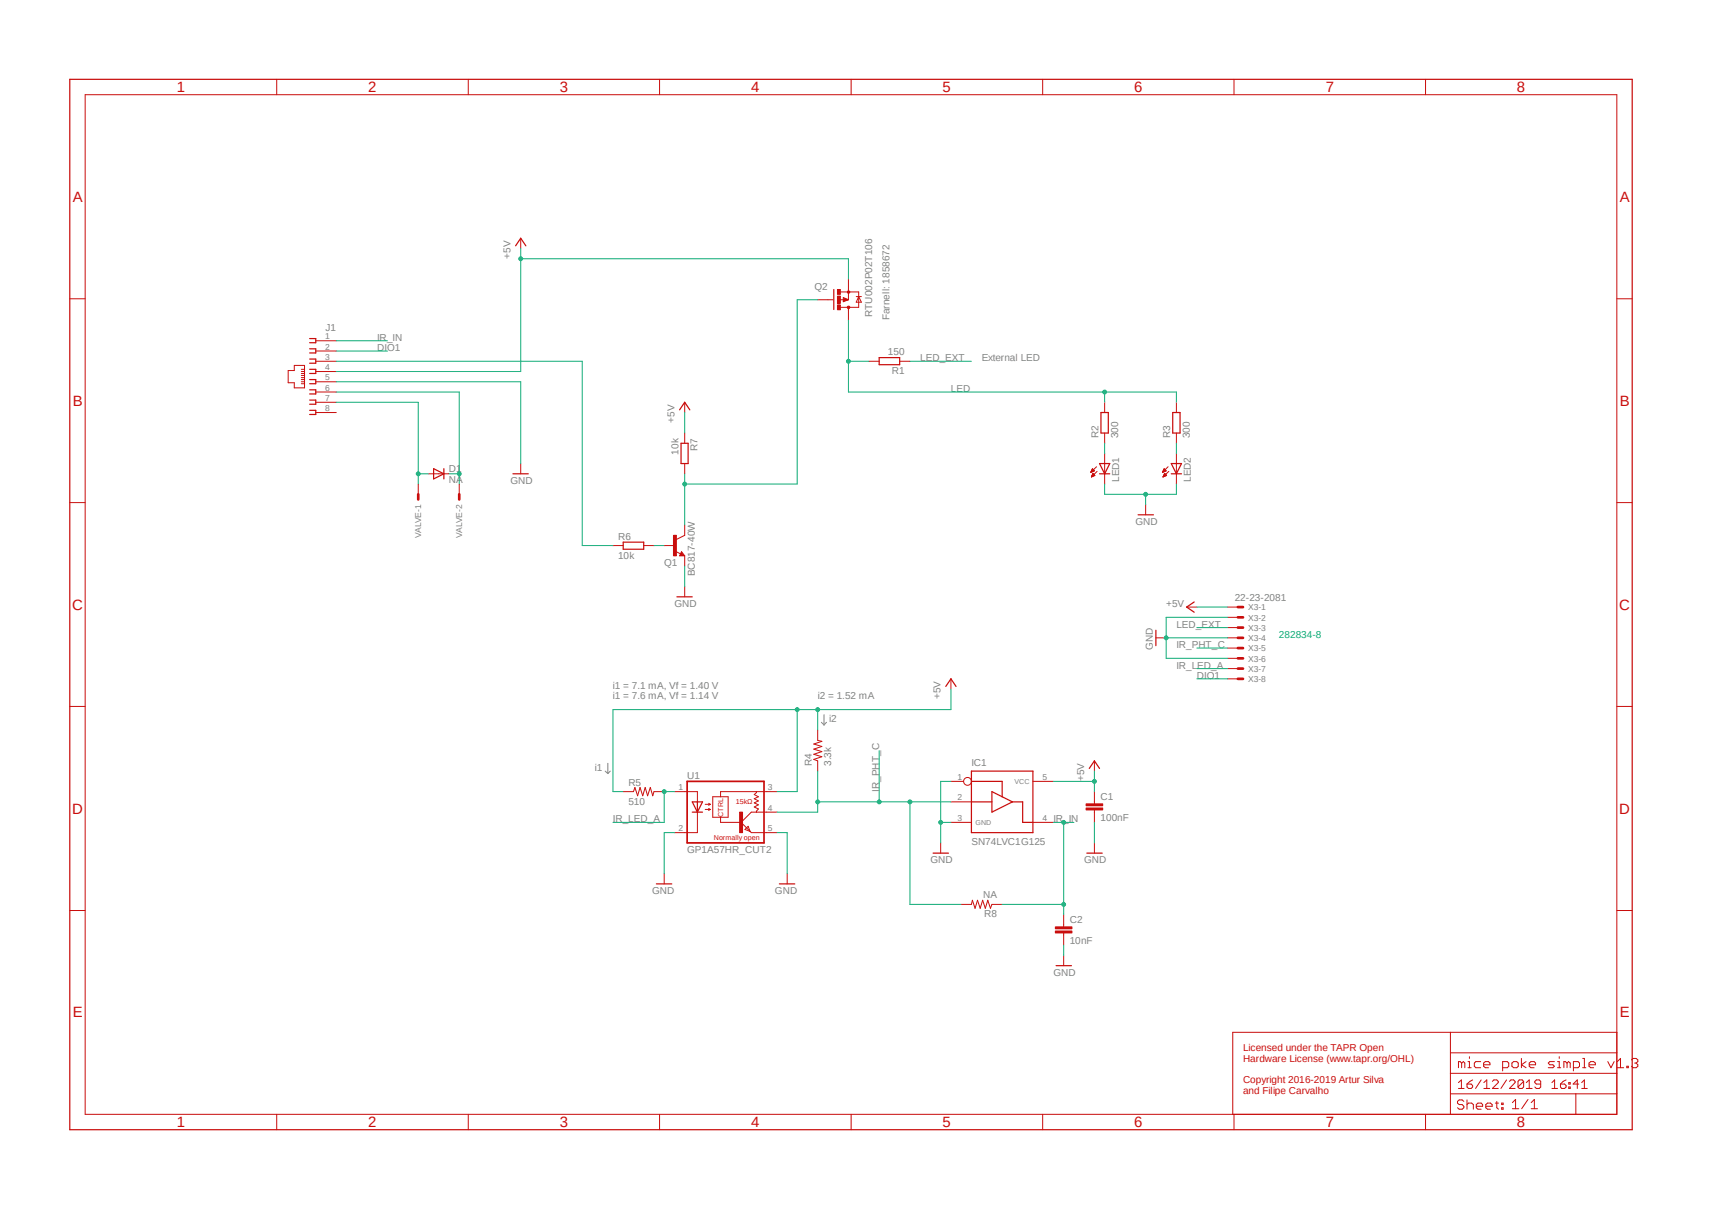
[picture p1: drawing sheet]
<svg xmlns="http://www.w3.org/2000/svg" width="297mm" height="210mm" viewBox="0 0 297 210" stroke-linecap="round" stroke-linejoin="round" font-family="sans-serif">
<path d="M11.8 13.5l273.5 182.8M285.3 13.5l-273.5 182.8" fill="none" stroke="#fff" stroke-width=".17"/>
<path d="M105 133.7l.5 .5M105.5 132.4v1.8M105.9 133.7l-.4 .5M142.5 125.3l.5 .4M143 124v1.7M143.4 125.3l-.4 .4" fill="none" stroke="#808080" stroke-width=".17"/>
<g fill="none" stroke="#c90d0c" stroke-width=".17">
<path d="M14.8 16.4h265.7v176.9h-265.7zM48 13.8v2.6M81.2 13.8v2.6M114.4 13.8v2.6M147.7 13.8v2.6M180.9 13.8v2.6M214.1 13.8v2.6M247.3 13.8v2.6M12.1 51.8h2.7M280.5 51.8h2.7M12.1 87.2h2.7M280.5 87.2h2.7"/>
<path d="M12.1 122.5h2.7M118.8 137.3h2.2v1.8M122.3 139.5h.9M122.9 139.3l.3 .2M123.2 139.5l-.3 .2M131.2 137.3v.2l-.3 .3 .7 .4-.7 .3 .7 .4-.7 .3 .7 .4-.7 .4 .7 .3-.4 .4v.1M133 137.3h-8v.9M280.5 122.5h2.7M12.1 157.9h2.7M121 140.8v3.6h-2.2M122.3 140.4h.9M122.9 140.2l.3 .2"/>
<path d="M123.2 140.4l-.3 .1M125 141.7v.9h3.6M128.6 142.6l1.7 1.8h2.7M129.8 143.3l.3 .9-.9-.4zM133 140.8h-2.7l-1.7 1.8M280.5 157.9h2.7M251.6 179v14.3M280.5 179h-66.6v14.3M48 193.3v2.6M81.2 193.3v2.6M114.4 193.3v2.6M147.7 193.3v2.6"/>
<path d="M180.9 193.3v2.6M214.1 193.3v2.6M247.3 193.3v2.6M251.6 189.7h28.9M251.6 186.1h28.9M251.6 182.6h28.9M253 187.7l.5-.4v1.5M253 188.8h1M253.6 184.4l-.3-.3h-.3v1.1M253.6 184.4v.8M253.6 184.4l.3-.3 .2 .3v.8M254 191l-.3-.2h-.5l-.3 .2v.3l.3 .3h.5l.3 .3v.2l-.3 .3h-.5l-.3-.3"/>
<path d="M254.5 188h.7l.3 .3v.2l-.3 .3h-.4l-.3-.3zM254.5 190.8v1.6M254.5 191.6l.3-.3h.5l.3 .3v.8M254.7 184.1h.2v1.1M254.7 185.2h.5M254.9 183.3v.3M255.5 187.3l-1 .7M256.1 191.9h1.1v-.3l-.2-.3h-.6l-.3 .3v.5l.3 .3h.6M256.9 184.1h-.9l-.2 .3v.5l.2 .3h.9M257 187.3l-1 1.5M257.4 184.7h1.1v-.3l-.3-.3h-.5l-.3 .3v.5l.3 .3h.5M257.4 188.8h1"/>
<path d="M257.4 187.7l.5-.4v1.5M257.8 191.9h1.1v-.3l-.3-.3h-.5l-.3 .3v.5l.3 .3h.5M258.9 187.5l.3-.2h.5l.2 .2v.2l-1 1.1h1M259.4 191.3h.6M259.7 191v1.1l.3 .3M260.5 191.3h.3v.3h-.3zM260.5 192.1h.3v.3h-.3zM260.7 185.2h.8l.2-.3v-.5l-.2-.3h-.8v1.6M261.4 187.3l-1 1.5M261.9 187.5l.2-.2h.5l.2 .2v.2l-.9 1.1h.9M262.3 184.4l.3-.3h.5l.3 .3v.5l-.3 .3h-.5l-.3-.3zM262.4 191.2l.5-.5v1.6"/>
<path d="M262.4 192.3h1.1M263.9 183.6v1.6M264.3 187.5v1l-.2 .3h-.5l-.2-.3M264.3 187.5l-.2-.2h-.5l-.2 .2v1M264.3 187.5l-.9 1M264.8 184.1l-.9 .6 .9 .5M264.8 187.7l.5-.4v1.5M264.8 188.8h1M265.1 190.7l-1.1 1.6M265.3 184.7h1.1v-.3l-.3-.3h-.5l-.3 .3v.5l.3 .3h.5M265.6 192.3h1.1M265.6 191.2l.6-.5v1.6"/>
<path d="M267.3 188h-.8l-.2-.3v-.2l.2-.2h.5l.3 .2v1l-.3 .3h-.5l-.2-.3M269.2 188.8h1M269.2 187.7l.5-.4v1.5M269.7 184.1h-.8l-.3 .3 .3 .3h.5l.3 .2-.3 .3h-.8M270.2 184.1h.3v1.1M270.2 185.2h.6M270.5 183.3v.3M270.7 188h.7l.3 .3v.2l-.3 .3h-.5l-.2-.3zM271.7 187.3l-.5 .2-.5 .5M271.9 184.4l-.3-.3h-.3v1.1M271.9 184.4v.8M271.9 184.4l.2-.3 .3 .3v.8"/>
<path d="M272.2 187.7h.2v.3h-.2zM272.2 188.5h.2v.3h-.2zM273 185.2h.8l.2-.3v-.5l-.2-.3h-.8v1.6M273.4 189.7v3.6M273.9 188h-1l.7-.7v1.5M274.4 187.7l.5-.4v1.5M274.4 188.8h1M274.6 185.2h.5M274.6 183.6h.3v1.6M275.7 184.7h1.1v-.3l-.3-.3h-.5l-.3 .3v.5l.3 .3h.5M278.9 184.1l.6 1.1 .5-1.1M280.6 185.2h1.1"/>
<path d="M280.6 184.1l.5-.5v1.6M282.2 184.9h.3v.3h-.3zM283 183.8l.3-.2h.5l.3 .2v.3l-.3 .3M283.6 184.4h.2M283.8 184.4l.3 .3v.2l-.3 .3h-.5l-.3-.3"/>
</g>
<path d="M12.1 13.8h271.1v182.1h-271.1zM120.1 139.1h1.8l-.9 1.7zM121 139.1v1.7M120.1 140.8h1.8" fill="none" stroke="#c90d0c" stroke-width=".21"/>
<path d="M119.2 135.5h13.3v10.7h-13.3z" fill="none" stroke="#c90d0c" stroke-width=".3"/>
<path d="M128.3 140.8h.5v3.6h-.5z" fill-rule="evenodd" fill="#c90d0c"/>
<g fill="none" stroke="#c90d0c" stroke-width=".17">
<path d="M54.8 59.1h3.5M90.3 41.3v1.8M143.6 52h.9M145.8 50.6h3.2v2.7h-3.2M145.8 52h.6M146.3 51.6l.9 .4-.9 .3zM147.2 50.2v1.8M147.2 53.3v.5M148.5 51.4h.9M149 51.4l.4 1h-.9zM50 64.3h1.1v-.9h1.7v3.9h-1.7v-.9h-1.1zM52.3 64.1h.5"/>
<path d="M52.3 64.4h.5M52.3 64.8h.5M52.3 65.1h.5M52.3 65.5h.5M52.3 65.8h.5M52.3 66.2h.5M52.3 66.5h.5M54.8 64.4h3.5M54.8 66.2h3.5M54.8 60.9h3.5M54.8 62.7h3.5M54.8 68h3.5"/>
<path d="M54.8 69.8h3.5M54.8 71.5h3.5M150.7 62.7h1.8M156.1 62.7h1.8M191.6 69.8v1.7M191.6 75.1v1.8M191.6 78.7v5.2M204.1 69.8v1.7M204.1 75.1v1.8M204.1 78.7v5.2M72.6 83.9v1.8M79.7 83.9v1.8"/>
<path d="M90.3 80.4v1.8M189.3 81.9h.1M189.3 81.8h.1M189.3 81.8h.3M189.3 81.7h.4M189.4 81.7h.4M189.4 81.6h.4M189.4 82.7h.1M189.4 82.6h.1M189.4 82.6h.3M189.4 82.5h.4M189.4 81.5h.3"/>
<path d="M189.4 81.4h.3M189.4 82.5h.5M189.5 81.4h.1M189.5 82.4h.4M189.5 81.3l.4 .4-.7 .2zM189.5 82.3h.3M189.6 82.2h.1M189.6 82.1l.3 .4-.5 .2zM190.2 80.9l-1 1M190.3 81.7l-.9 1M198.8 87.5v1.8M201.7 81.9h.1"/>
<path d="M201.7 81.8h.2M201.8 81.8h.2M201.8 81.7h.3M201.8 81.7h.5M201.8 81.6h.5M201.8 82.7h.1M201.8 82.6h.2M201.8 81.6h.4M201.8 81.5h.4M201.8 82.6h.3M201.8 82.5h.4M201.9 81.4h.2"/>
<path d="M201.9 82.5h.5M201.9 82.4h.5M201.9 81.4h.1M201.9 82.4h.4M202 82.3h.3M202 82.3h.2M202 81.3l.3 .4-.6 .2zM202 82.2h.1M202.1 82.1l.3 .4-.6 .2zM202.6 80.9l-.9 1M202.8 81.7l-1 1M165 117.7v1.8"/>
<path d="M108.1 137.3h1.8l.3-.7 .4 1.4 .4-1.4 .5 1.4 .4-1.4 .5 1.4 .4-1.4 .4 1.4 .3-.7h1.7M117 137.3h1.8M123.7 138.2h2.6v3.5h-2.6zM133 137.3h1.8M141.9 126.6v1.8l.7 .2-1.4 .4 1.4 .5-1.4 .4 1.4 .4-1.4 .5 1.4 .4-1.4 .5 .7 .3v1.7M165 135.5h2.2M165 139.1h3.5M179.2 135.5h3.6M188.4 139.4h2.9v.3h-2.9zM189.9 132v1.7M189.9 137.3v2.1M115.2 151.5v1.8"/>
<path d="M117 144.4h1.8M128.3 140.8h.5v3.6h-.5zM133 144.4h1.8M133 140.8h1.8M136.6 151.5v1.8M163.2 146.2v1.8M165 142.6h3.5M179.2 142.6h3.6M188.4 140.1h2.9v.4h-2.9zM189.9 140.5v2.1M189.9 146.2v1.8"/>
<circle cx="167.8" cy="135.5" r=".68"/>
</g>
<g fill="none" stroke="#c90d0c" stroke-width=".21">
<path d="M53.7 58.7h1.1v.7h-1.1M89.5 42.6l.8-1.3 .9 1.3M144.7 50.2v3.5M53.7 60.5h1.1v.7h-1.1M53.7 62.3h1.1v.7h-1.1M53.7 64.1h1.1v.7h-1.1M53.7 65.8h1.1v.7h-1.1M53.7 67.6h1.1v.7h-1.1M53.7 69.4h1.1v.7h-1.1M53.7 71.2h1.1v.7h-1.1M152.5 62h3.6v1.2h-3.6zM191 71.5h1.3v3.6h-1.3z"/>
<path d="M203.5 71.5h1.2v3.6h-1.2zM89 82.2h2.7M190.8 80.4h1.7l-.9 1.8zM190.8 82.2h1.7M197.4 89.3h2.7M203.2 82.2h1.8M203.2 80.4h1.8l-.9 1.8zM164.1 119l.9-1.3 .9 1.3M168.5 139.1h3.6M168.5 135.5h5.4v2.7M168.5 133.7h10.7v10.7h-10.7zM172.1 137.3l3.5 1.8-3.5 1.7z"/>
<path d="M175.6 139.1h1.8v3.5h1.8M189 133.3l.9-1.3 .9 1.3M113.9 153.3h2.6M135.2 153.3h2.7M161.9 148h2.6M188.6 148h2.6"/>
</g>
<path d="M188.4 139.6h2.9M188.4 140.3h2.9" fill="none" stroke="#c90d0c" stroke-width=".34"/>
<path d="M72.6 85.7v.9M79.7 85.7v.9" fill="none" stroke="#c90d0c" stroke-width=".47"/>
<path d="M146.4 51.8l.6 .2-.6 .2v-.2h.2" fill="none" stroke="#c90d0c" stroke-width=".25"/>
<path d="M147.1 50.5h.3v.3h-.3z" fill-rule="evenodd" fill="#c90d0c"/>
<path d="M147.1 50.5h.3v.3h-.3z" fill="none" stroke="#c90d0c" stroke-width=".17"/>
<path d="M147.1 53.1h.3v.4h-.3z" fill-rule="evenodd" fill="#c90d0c"/>
<path d="M147.1 53.1h.3v.4h-.3z" fill="none" stroke="#c90d0c" stroke-width=".17"/>
<path d="M145.3 50.2h.5v.9h-.5z" fill-rule="evenodd" fill="#c90d0c"/>
<path d="M145.3 50.2h.5v.9h-.5z" fill="none" stroke="#c90d0c" stroke-width=".17"/>
<path d="M145.3 52.9h.5v.8h-.5z" fill-rule="evenodd" fill="#c90d0c"/>
<path d="M145.3 52.9h.5v.8h-.5z" fill="none" stroke="#c90d0c" stroke-width=".17"/>
<path d="M145.3 51.4h.5v1.2h-.5z" fill-rule="evenodd" fill="#c90d0c"/>
<path d="M141.9 52h1.7M145.3 51.4h.5v1.2h-.5zM147.2 48.4v1.8M147.2 53.8v1.7M117.2 95.6l.9 .5M118.2 95.7l.6 .7h-.9zM118.8 92.8l-1.5 .8" fill="none" stroke="#c90d0c" stroke-width=".17"/>
<path d="M118.2 96.1l.1 .1h-.2l.1-.3 .4 .4h-.5" fill="none" stroke="#c90d0c" stroke-width=".21"/>
<path d="M116.8 92.8h.5v3.6h-.5z" fill-rule="evenodd" fill="#c90d0c"/>
<g fill="none" stroke="#c90d0c" stroke-width=".17">
<path d="M118.8 69.8v1.7M118.8 75.1v1.8M74.3 82.2h3.6M106.3 94.6h1.8M111.7 94.6h1.8M115.2 94.6h1.8M116.8 92.8h.5v3.6h-.5zM118.8 80.4v1.8M118.8 91.1v1.7M118.8 96.4v1.8M118.8 101.7v1.8M200.5 110.6h1.8"/>
<path d="M205.9 105.3h1.7M213 105.3h1.8M213 107.1h1.8M213 108.8h1.8M213 110.6h1.8M213 112.4h1.8M213 114.2h1.8M213 116h1.8M213 117.7h1.8M166.8 156.8h1.7l.2-.7 .5 1.4 .4-1.4 .5 1.4 .4-1.4 .4 1.4 .5-1.4 .4 1.4 .3-.7h1.8M184.5 158.6v2.1M183.1 161.5h2.9v.3h-2.9z"/>
<path d="M183.1 160.7h2.9v.4h-2.9zM184.5 161.8v2.1M184.5 165.7v1.8"/>
</g>
<path d="M117.9 71.1l.9-1.3 .9 1.3M118.2 76.9h1.2v3.5h-1.2zM75.2 81.3l1.8 .9-1.8 .9zM77 81.3v1.8M108.1 94h3.6v1.2h-3.6zM117.4 103.5h2.7M200.5 109.3v2.7M207.2 104.4l-1.3 .9 1.3 .9M183.2 167.5h2.7" fill="none" stroke="#c90d0c" stroke-width=".21"/>
<path d="M214.8 105.3h.8M214.8 107.1h.8M214.8 108.8h.8M214.8 110.6h.8M214.8 112.4h.8M214.8 114.2h.8M214.8 116h.8M214.8 117.7h.8" fill="none" stroke="#c90d0c" stroke-width=".47"/>
<path d="M183.1 161.6h2.9M183.1 160.9h2.9" fill="none" stroke="#c90d0c" stroke-width=".34"/>
<path d="M165 135.5h-1.8v10.7M117 144.4h-1.8v7.1M134.8 144.4h1.8v7.1M163.2 142.6h1.8" fill="none" stroke="#0dab76" stroke-width=".17"/>
<circle cx="163.2" cy="142.6" r=".33" fill="#0dab76"/>
<g fill="none" stroke="#0dab76" stroke-width=".17">
<path d="M58.3 66.2h32v14.2M191.6 83.9v1.8h12.5v-1.8M198.8 85.7v1.8M189.9 142.6v3.6"/>
<circle cx="163.2" cy="142.6" r=".33"/>
</g>
<circle cx="198.8" cy="85.7" r=".33" fill="#0dab76"/>
<g fill="none" stroke="#0dab76" stroke-width=".17">
<path d="M118.8 98.2v3.5M213 107.1h-10.7v3.5h10.7M184.5 163.9v1.8"/>
<circle cx="198.8" cy="85.7" r=".33"/>
</g>
<circle cx="202.3" cy="110.6" r=".33" fill="#0dab76"/>
<g fill="none" stroke="#0dab76" stroke-width=".17">
<path d="M202.3 110.6v3.6h10.7M182.8 142.6h3.5M184.5 142.6v14.2h-10.6"/>
<circle cx="202.3" cy="110.6" r=".33"/>
</g>
<circle cx="184.5" cy="142.6" r=".33" fill="#0dab76"/>
<g fill="none" stroke="#0dab76" stroke-width=".17">
<path d="M184.5 156.8v1.8"/>
<circle cx="184.5" cy="142.6" r=".33"/>
</g>
<circle cx="184.5" cy="156.8" r=".33" fill="#0dab76"/>
<g fill="none" stroke="#0dab76" stroke-width=".17">
<path d="M58.3 59.1h8.9M138.3 123.1v14.2h-3.5M165 123.1h-58.7v14.2h1.8"/>
<circle cx="184.5" cy="156.8" r=".33"/>
</g>
<circle cx="138.3" cy="123.1" r=".33" fill="#0dab76"/>
<g fill="none" stroke="#0dab76" stroke-width=".17">
<path d="M141.9 123.1v3.5"/>
<circle cx="138.3" cy="123.1" r=".33"/>
</g>
<circle cx="141.9" cy="123.1" r=".33" fill="#0dab76"/>
<g fill="none" stroke="#0dab76" stroke-width=".17">
<path d="M90.3 43.1v21.3h-32M90.3 44.9h56.9v3.5M165 119.5v3.6"/>
<circle cx="141.9" cy="123.1" r=".33"/>
</g>
<circle cx="90.3" cy="44.9" r=".33" fill="#0dab76"/>
<g fill="none" stroke="#0dab76" stroke-width=".17">
<path d="M182.8 135.5h7.1v1.8"/>
<circle cx="90.3" cy="44.9" r=".33"/>
</g>
<circle cx="189.9" cy="135.5" r=".33" fill="#0dab76"/>
<g fill="none" stroke="#0dab76" stroke-width=".17">
<path d="M118.8 71.5v3.6M150.7 62.7h-3.5v5.3M191.6 76.9v1.8M204.1 76.9v1.8M207.6 105.3h5.4M189.9 133.7v1.8"/>
<circle cx="189.9" cy="135.5" r=".33"/>
</g>
<circle cx="147.2" cy="62.7" r=".33" fill="#0dab76"/>
<g fill="none" stroke="#0dab76" stroke-width=".17">
<path d="M147.2 68h56.9v1.8M191.6 68v1.8"/>
<circle cx="147.2" cy="62.7" r=".33"/>
</g>
<circle cx="191.6" cy="68" r=".33" fill="#0dab76"/>
<g fill="none" stroke="#0dab76" stroke-width=".17">
<path d="M147.2 55.5v7.2M58.3 69.8h14.3v14.1M72.6 82.2h1.7"/>
<circle cx="191.6" cy="68" r=".33"/>
</g>
<circle cx="72.6" cy="82.2" r=".33" fill="#0dab76"/>
<g fill="none" stroke="#0dab76" stroke-width=".17">
<path d="M58.3 68h21.4v15.9M77.9 82.2h1.8"/>
<circle cx="72.6" cy="82.2" r=".33"/>
</g>
<circle cx="79.7" cy="82.2" r=".33" fill="#0dab76"/>
<g fill="none" stroke="#0dab76" stroke-width=".17">
<path d="M58.3 60.9h8.9M58.3 62.7h42.7v31.9h5.3M118.8 82.2v8.9M207.6 117.7h5.4"/>
<circle cx="79.7" cy="82.2" r=".33"/>
</g>
<circle cx="118.8" cy="83.9" r=".33" fill="#0dab76"/>
<g fill="none" stroke="#0dab76" stroke-width=".17">
<path d="M141.9 52h-3.6v31.9h-19.5M157.9 62.7h10.6M113.5 94.6h1.7M207.6 108.8h5.4M207.6 116h5.4M117 137.3h-1.8v5.3h-8.9"/>
<circle cx="118.8" cy="83.9" r=".33"/>
</g>
<circle cx="115.2" cy="137.3" r=".33" fill="#0dab76"/>
<g fill="none" stroke="#0dab76" stroke-width=".17">
<path d="M207.6 112.4h5.4M141.9 133.7v7.1h-7.1M157.9 139.1h7.1"/>
<circle cx="115.2" cy="137.3" r=".33"/>
</g>
<circle cx="141.9" cy="139.1" r=".33" fill="#0dab76"/>
<g fill="none" stroke="#0dab76" stroke-width=".17">
<path d="M141.9 139.1h16v17.7h8.9"/>
<circle cx="141.9" cy="139.1" r=".33"/>
</g>
<circle cx="157.9" cy="139.1" r=".33" fill="#0dab76"/>
<g fill="none" stroke="#0dab76" stroke-width=".17">
<path d="M152.5 130.2v8.9"/>
<circle cx="157.9" cy="139.1" r=".33"/>
</g>
<circle cx="152.5" cy="139.1" r=".33" fill="#0dab76"/>
<circle cx="152.5" cy="139.1" r=".33" fill="none" stroke="#0dab76" stroke-width=".17"/>
<g font-size="2.6" fill="#c90d0c">
<text x="30.7" y="16">1</text>
<text x="63.9" y="16">2</text>
<text x="97.1" y="16">3</text>
<text x="130.3" y="16">4</text>
<text x="163.5" y="16">5</text>
<text x="196.8" y="16">6</text>
<text x="230" y="16">7</text>
<text x="263.2" y="16">8</text>
<text x="12.6" y="35">A</text>
<text x="281" y="35">A</text>
<text x="12.6" y="70.4">B</text>
<text x="281" y="70.4">B</text>
<text x="12.5" y="105.7">C</text>
<text x="280.9" y="105.7">C</text>
<text x="12.5" y="141.1">D</text>
<text x="280.9" y="141.1">D</text>
<text x="12.6" y="176.4">E</text>
<text x="281" y="176.4">E</text>
<text x="30.7" y="195.5">1</text>
<text x="63.9" y="195.5">2</text>
<text x="97.1" y="195.5">3</text>
<text x="130.3" y="195.5">4</text>
<text x="163.5" y="195.5">5</text>
<text x="196.8" y="195.5">6</text>
<text x="230" y="195.5">7</text>
<text x="263.2" y="195.5">8</text>
</g>
<g font-size="1.7" fill="#808080">
<text x="88.6" y="44.9" transform="rotate(-90 88.6 44.9)">+5V</text>
<text x="141.3" y="50.2">Q2</text>
<text x="56.5" y="57.3">J1</text>
<text x="65.4" y="59.1">IR_IN</text>
<text x="151.3" y="55" transform="rotate(-90 151.3 55)">RTU002P02T106</text>
<text x="154.3" y="55.5" transform="rotate(-90 154.3 55.5)">Farnell: 1858672</text>
<text x="65.4" y="60.9">DIO1</text>
<text x="154.1" y="61.6">150</text>
<text x="154.7" y="64.9">R1</text>
<text x="159.6" y="62.7">LED_EXT</text>
<text x="170.3" y="62.7">External LED</text>
<text x="165" y="68">LED</text>
<text x="117" y="73.3" transform="rotate(-90 117 73.3)">+5V</text>
<text x="190.6" y="76" transform="rotate(-90 190.6 76)">R2</text>
<text x="194" y="76" transform="rotate(-90 194 76)">300</text>
<text x="203" y="76" transform="rotate(-90 203 76)">R3</text>
<text x="206.4" y="76" transform="rotate(-90 206.4 76)">300</text>
<text x="77.9" y="83.8">NA</text>
<text x="77.9" y="81.9">D1</text>
<text x="88.6" y="83.9">GND</text>
<text x="117.7" y="78.8" transform="rotate(-90 117.7 78.8)">10k</text>
<text x="121" y="78.2" transform="rotate(-90 121 78.2)">R7</text>
<text x="194.1" y="83.6" transform="rotate(-90 194.1 83.6)">LED1</text>
<text x="206.6" y="83.6" transform="rotate(-90 206.6 83.6)">LED2</text>
<text x="107.2" y="93.6">R6</text>
<text x="197" y="91.1">GND</text>
<text x="107.2" y="96.9">10k</text>
<text x="115.2" y="98.2">Q1</text>
<text x="120.6" y="99.9" transform="rotate(-90 120.6 99.9)">BC817-40W</text>
<text x="117" y="105.3">GND</text>
<text x="202.3" y="105.3">+5V</text>
<text x="214.2" y="104.3">22-23-2081</text>
<text x="200" y="112.7" transform="rotate(-90 200 112.7)">GND</text>
<text x="204.1" y="108.8">LED_EXT</text>
<text x="204.1" y="112.4">IR_PHT_C</text>
<text x="106.3" y="119.4">i1 = 7.1 mA, Vf = 1.40 V</text>
<text x="204.1" y="116">IR_LED_A</text>
<text x="207.6" y="117.7">DIO1</text>
<text x="106.3" y="121.3">i1 = 7.6 mA, Vf = 1.14 V</text>
<text x="141.9" y="121.3">i2 = 1.52 mA</text>
<text x="143.8" y="125.3">i2</text>
<text x="163.2" y="121.3" transform="rotate(-90 163.2 121.3)">+5V</text>
<text x="103.2" y="133.7">i1</text>
<text x="109" y="136.2">R5</text>
<text x="119.2" y="135">U1</text>
<text x="140.8" y="132.8" transform="rotate(-90 140.8 132.8)">R4</text>
<text x="144.2" y="132.8" transform="rotate(-90 144.2 132.8)">3.3k</text>
<text x="152.5" y="137.3" transform="rotate(-90 152.5 137.3)">IR_PHT_C</text>
<text x="168.5" y="132.8">IC1</text>
<text x="188.1" y="135.5" transform="rotate(-90 188.1 135.5)">+5V</text>
<text x="106.3" y="142.6">IR_LED_A</text>
<text x="109" y="139.6">510</text>
<text x="182.8" y="142.6">IR_IN</text>
<text x="190.9" y="142.3">100nF</text>
<text x="190.9" y="138.8">C1</text>
<text x="119.2" y="148">GP1A57HR_CUT2</text>
<text x="161.4" y="149.7">GND</text>
<text x="168.5" y="146.6">SN74LVC1G125</text>
<text x="188.1" y="149.7">GND</text>
<text x="113.1" y="155.1">GND</text>
<text x="134.4" y="155.1">GND</text>
<text x="170.6" y="155.7">NA</text>
<text x="170.7" y="159.1">R8</text>
<text x="185.6" y="160.1">C2</text>
<text x="185.6" y="163.7">10nF</text>
<text x="182.8" y="169.2">GND</text>
</g>
<text font-size="1.7" fill="#0dab76" x="221.9" y="110.6">282834-8</text>
<g font-size="1.7" fill="#c90d0c">
<text x="215.6" y="182.2">Licensed under the TAPR Open</text>
<text x="215.6" y="184.1">Hardware License (www.tapr.org/OHL)</text>
<text x="215.6" y="187.8">Copyright 2016-2019 Artur Silva</text>
<text x="215.6" y="189.7">and Filipe Carvalho</text>
</g>
<g font-size="1.5" fill="#808080">
<text x="56.4" y="58.8">1</text>
<text x="56.4" y="60.6">2</text>
<text x="56.4" y="62.4">3</text>
<text x="56.4" y="64.2">4</text>
<text x="56.4" y="66">5</text>
<text x="56.4" y="67.7">6</text>
<text x="56.4" y="69.5">7</text>
<text x="56.4" y="71.3">8</text>
<text x="73.1" y="93.3" transform="rotate(-90 73.1 93.3)">VALVE-1</text>
<text x="80.2" y="93.3" transform="rotate(-90 80.2 93.3)">VALVE-2</text>
<text x="216.5" y="105.8">X3-1</text>
<text x="216.5" y="107.6">X3-2</text>
<text x="216.5" y="109.4">X3-3</text>
<text x="216.5" y="111.2">X3-4</text>
<text x="216.5" y="112.9">X3-5</text>
<text x="216.5" y="114.7">X3-6</text>
<text x="216.5" y="116.5">X3-7</text>
<text x="216.5" y="118.3">X3-8</text>
<text x="117.7" y="137">1</text>
<text x="133.2" y="137">3</text>
<text x="166.1" y="135.3">1</text>
<text x="180.8" y="135.3">5</text>
<text x="133.2" y="140.6">4</text>
<text x="166.1" y="138.8">2</text>
<text x="166.1" y="142.4">3</text>
<text x="180.8" y="142.4">4</text>
<text x="117.7" y="144.1">2</text>
<text x="133.2" y="144.1">5</text>
</g>
<g font-size="1.2" fill="#808080">
<text x="176" y="136">VCC</text>
<text x="169.2" y="143.1">GND</text>
</g>
<g font-size="1.2" fill="#c90d0c">
<text x="125.4" y="141.7" transform="rotate(-90 125.4 141.7)">CTRL</text>
<text x="127.7" y="139.4">15kΩ</text>
<text x="123.9" y="145.7">Normally open</text>
</g>
</svg>
